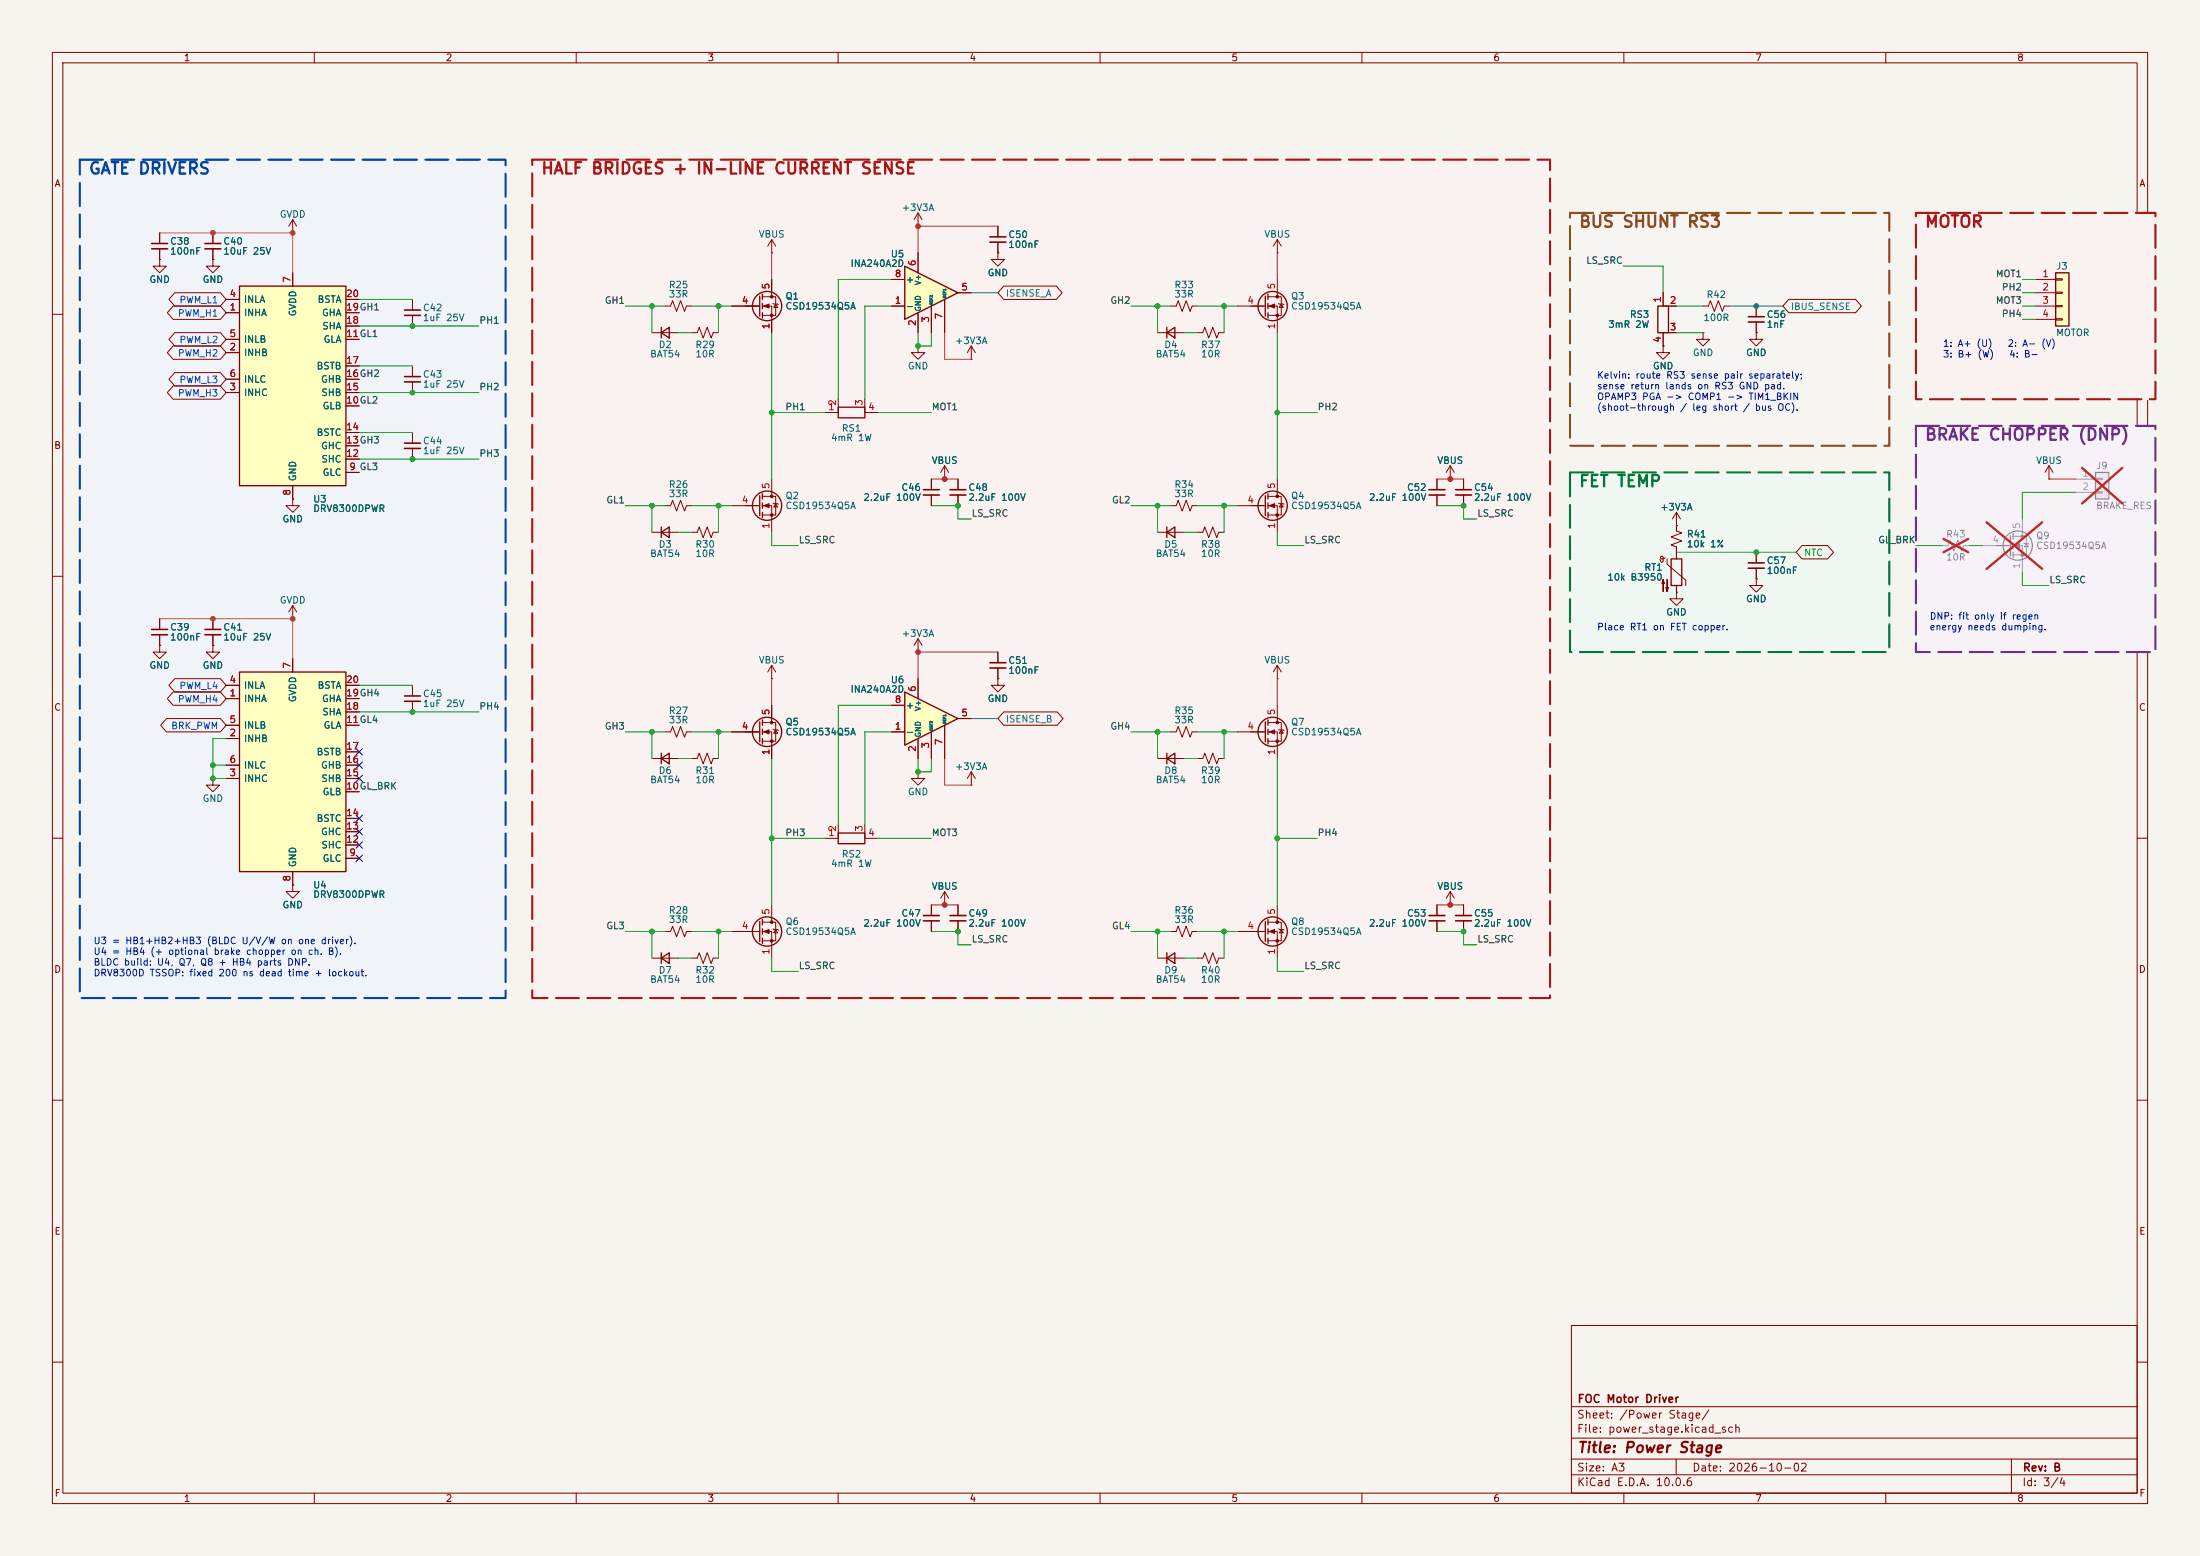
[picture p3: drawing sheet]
<svg xmlns="http://www.w3.org/2000/svg" width="420mm" height="297mm" viewBox="0 0 420 297" stroke-linecap="round" stroke-linejoin="round" font-family="sans-serif">
<path d="M0 0h420v297h-420z" fill="#f5f4ef" stroke="#f5f4ef" stroke-width=".19"/>
<g fill="none" stroke="#840000" stroke-width=".19">
<path d="M10 10h400v277h-400zM12 12h396v273h-396zM60 10v2M110 10v2M160 10v2M210 10v2M260 10v2M310 10v2M360 10v2M10 60h2M408 60h2M10 110h2"/>
<path d="M408 110h2M10 160h2M408 160h2M10 210h2M408 210h2M300 253h108v32h-108zM10 260h2M300 278.5h108M300 274.5h108M300 268.5h108M320 278.5v3M384 278.5v6.5"/>
<path d="M408 260h2M60 285v2M110 285v2M160 285v2M210 285v2M260 285v2M300 281.5h108M310 285v2M360 285v2"/>
</g>
<path d="M365.8 40.6h45.7v35.6h-45.7z" fill="#faf1f1"/>
<path d="M299.7 40.6h61v44.5h-61z" fill="#f7f5f1"/>
<path d="M15.2 30.5h81.3v160h-81.3z" fill="#f0f4f9"/>
<path d="M365.8 81.3h45.7v43.2h-45.7z" fill="#f6f2f8"/>
<path d="M101.6 30.5h194.3v160h-194.3z" fill="#faf1f1"/>
<path d="M299.7 90.2h61v34.3h-61z" fill="#f0f7f3"/>
<path d="M221 101.6h5.1M124.5 182.9h5" fill="none" stroke="#840000" stroke-width=".19"/>
<path d="M222.8 101.6l1.5-1v2zM222.8 100.6v2M126.2 182.9l1.6-1v2zM126.2 181.9v2" fill="none" stroke="#840000" stroke-width=".25"/>
<path d="M172.7 50.8l10.2 5.1-10.2 5.1z" fill="#ffffc2"/>
<path d="M172.7 50.8l10.2 5.1-10.2 5.1zM222.8 182.9l1.5-1v2zM222.8 181.9v2" fill="none" stroke="#840000" stroke-width=".25"/>
<g fill="none" stroke="#840000" stroke-width=".19">
<path d="M170.2 58.4h2.5M170.2 53.3h2.5M175.3 43.2h.1M175.3 40.6v2.6M175.3 48.3v3.8M175.3 59.7v3.8M175.3 40.6l-.8 1.3M175.3 40.6l.7 1.3M177.8 58.4v5.1M180.3 57.2v6.3M182.9 55.9h2.5M243.8 129.5h.1"/>
<path d="M243.8 127l-.7 1.3M243.8 127l.8 1.3M243.8 127v2.5M221 182.9h5.1M228.6 182.9h1l.4-1 .8 2 .7-2 .8 2 .4-1h1"/>
</g>
<path d="M172.7 132.1l10.2 5.1-10.2 5z" fill="#ffffc2"/>
<g fill="none" stroke="#840000" stroke-width=".25">
<path d="M145 56.5v3.8M145.5 56.1v1.1M145.5 57.9v1M145.5 59.7v1M241.6 56.5v3.8M242.1 56.1v1.1M242.1 57.9v1M242.1 59.7v1M316.5 58.4h2v5.1h-2zM126.2 63.5l1.6-1v2zM126.2 62.5v2M160 77.7h5.1v2.1h-5.1z"/>
<path d="M222.8 63.5l1.5-1v2zM222.8 62.5v2M145 94.6v3.8M145.5 94.2v1.1M145.5 96v1M145.5 97.8v1M241.6 94.6v3.8M242.1 94.2v1.1M242.1 96v1M242.1 97.8v1M319 106.7h2.1v5.1h-2.1zM145 137.8v3.8"/>
<path d="M145.5 137.4v1M145.5 139.2v1M172.7 132.1l10.2 5.1-10.2 5zM241.6 137.8v3.8M242.1 137.4v1M242.1 139.2v1M126.2 144.8l1.6-1v2zM126.2 143.8v2M145.5 141v1M160 159h5.1v2h-5.1zM222.8 144.8l1.5-1v2zM222.8 143.8v2"/>
<path d="M242.1 141v1M145 175.9v3.8M145.5 175.5v1M145.5 177.3v1M145.5 179.1v1M241.6 175.9v3.8M242.1 175.5v1M242.1 177.3v1M242.1 179.1v1"/>
<circle cx="146.4" cy="58.4" r="2.79"/>
<circle cx="243" cy="58.4" r="2.79"/>
<circle cx="146.4" cy="96.5" r="2.79"/>
<circle cx="243" cy="96.5" r="2.79"/>
<circle cx="146.4" cy="139.7" r="2.79"/>
<circle cx="243" cy="139.7" r="2.79"/>
<circle cx="146.4" cy="177.8" r="2.79"/>
<circle cx="243" cy="177.8" r="2.79"/>
</g>
<g fill="none" stroke="#840000" stroke-width=".19">
<path d="M127 58.4h1l.4-1 .8 2 .7-2 .8 2 .4-1h1M139.7 58.4h5.3M145.5 56.6h2.6v3.6h-2.6M145.5 58.4h1.8v5.1M147.3 48.3h.1M147.3 45.7v2.6M147.3 53.3v3.3M147.3 45.7l-.7 1.3M147.3 45.7l.8 1.3M147.6 57.9l1 .3M148.1 58l.4 .7h-.8zM190.5 48.3v1.2h1.3l-1.3 1.3-1.3-1.3h1.3"/>
<path d="M190.5 48.3h.1M223.5 58.4h1l.4-1 .8 2 .7-2 .8 2 .4-1h1M236.2 58.4h5.4M242.1 56.6h2.5v3.6h-2.5M242.1 58.4h1.7v5.1M243.8 53.3v3.3M244.1 57.9l1 .3M244.6 58l.4 .7h-.8zM317.5 55.9v2.5h2.5M325.1 58.4h1l.4-1 .8 2 .7-2 .8 2 .4-1h1M335.3 58.4v2.1M124.5 63.5h5"/>
<path d="M132.1 63.5h1l.4-1 .7 2 .8-2 .8 2 .3-1h1.1M160 76.2v2.5h-2.5M165.1 76.2v2.5h2.5M175.3 66v1.3h1.2l-1.2 1.3-1.3-1.3h1.3M175.3 66h.1M185.4 68.6h.1M185.4 66l-.7 1.3M185.4 66l.8 1.3M185.4 66v2.6M221 63.5h5.1M228.6 63.5h1l.4-1 .8 2 .7-2 .8 2 .4-1h1M317.5 66v1.3h1.3l-1.3 1.3-1.3-1.3h1.3"/>
<path d="M317.5 66h.1M320 63.5h-2.5v2.5M325.1 63.5v1.3h1.3l-1.3 1.2-1.3-1.2h1.3M325.1 63.5h.1M335.3 63.5v1.3h1.2l-1.2 1.2-1.3-1.2h1.3M335.3 63.5h.1M335.3 61.5v2M139.7 96.5h5.3M145.5 94.7h2.6v3.6h-2.6M145.5 96.5h1.8v5.1M147.3 91.4v3.3M147.6 96l1 .3"/>
<path d="M148.1 96.1l.4 .7h-.8zM177.8 91.4v2.1M177.8 94.5v2M180.3 91.4h.1M180.3 88.9v2.5M180.3 88.9l-.7 1.3M180.3 88.9l.8 1.3M182.9 91.4v2.1M182.9 94.5v2M223.5 96.5h1l.4-1 .8 2 .7-2 .8 2 .4-1h1M236.2 96.5h5.4M242.1 94.7h2.5v3.6h-2.5"/>
<path d="M242.1 96.5h1.7v5.1M243.8 91.4v3.3M244.1 96l1 .3M244.6 96.1l.4 .7h-.8zM274.3 91.4v2.1M274.3 94.5v2M276.9 91.4h.1M276.9 88.9v2.5M276.9 88.9l-.8 1.3M276.9 88.9l.7 1.3M279.4 91.4v2.1M279.4 94.5v2"/>
<path d="M320 97.8v3.5l1.1 .4-2.1 .8 2.1 .8-2.1 .7 1 .4v2.3M320 97.8l-.7 1.3M320 97.8l.8 1.3M228.6 101.6h1l.4-1 .8 2 .7-2 .8 2 .4-1h1M316.9 106.8l.2 .4 .1 .1M317.9 106.4l-.3 .2-.3 .1-.3-.1v-.3l.3-.1 .2 .2v.7l-.3 .2M318.3 106.7v1l3.5 3v1.1M320 113v1.3h1.3l-1.3 1.3-1.2-1.3h1.2M320 113h.1M320 100.3h.1M320 111.8v1.2M335.3 110.5v1.3h1.2l-1.2 1.2-1.3-1.2h1.3"/>
<path d="M335.3 110.5h.1M335.3 105.4v2M335.3 108.5v2M139.7 139.7h5.3M145.5 137.9h2.6v3.6h-2.6M145.5 139.7h1.8v5.1M147.3 134.6v3.3M147.6 139.2l1 .2M148.1 139.3l.4 .7h-.8zM170.2 139.7h2.5M170.2 134.6h2.5M175.3 129.5v3.9"/>
<path d="M177.8 139.7v5.1M180.3 138.4v6.4M182.9 137.2h2.5M190.5 129.5v1.3h1.3l-1.3 1.3-1.3-1.3h1.3M190.5 129.5h.1M190.5 124.5v2M190.5 127.5v2M223.5 139.7h1l.4-1 .8 2 .7-2 .8 2 .4-1h1M236.2 139.7h5.4M242.1 137.9h2.5v3.6h-2.5M242.1 139.7h1.7v5.1M243.8 134.6v3.3"/>
<path d="M244.1 139.2l1 .2M244.6 139.3l.4 .7h-.8zM124.5 144.8h5M132.1 144.8h1l.4-1 .7 2 .8-2 .8 2 .3-1h1.1M160 157.5v2.5h-2.5M165.1 157.5v2.5h2.5M175.3 147.3v1.3h1.2l-1.2 1.3-1.3-1.3h1.3M175.3 147.3h.1M175.3 141v3.8M185.4 149.9h.1M185.4 147.3v2.6M185.4 147.3l-.7 1.3"/>
<path d="M185.4 147.3l.8 1.3M221 144.8h5.1M228.6 144.8h1l.4-1 .8 2 .7-2 .8 2 .4-1h1M127 177.8h1l.4-1 .8 2 .7-2 .8 2 .4-1h1M139.7 177.8h5.3M145.5 176h2.6v3.6h-2.6M145.5 177.8h1.8v5.1M147.3 172.7v3.3M147.6 177.3l1 .2M148.1 177.4l.4 .7h-.8zM177.8 172.7v2.1M177.8 175.8v2"/>
<path d="M180.3 172.7h.1M180.3 170.2v2.5M180.3 170.2l-.7 1.3M180.3 170.2l.8 1.3M182.9 172.7v2.1M182.9 175.8v2M223.5 177.8h1l.4-1 .8 2 .7-2 .8 2 .4-1h1M236.2 177.8h5.4M242.1 176h2.5v3.6h-2.5M242.1 177.8h1.7v5.1M243.8 172.7v3.3M244.1 177.3l1 .2"/>
<path d="M244.6 177.4l.4 .7h-.8zM274.3 172.7v2.1M274.3 175.8v2M276.9 172.7h.1M276.9 170.2l-.8 1.3M276.9 170.2l.7 1.3M276.9 170.2v2.5M279.4 172.7v2.1M279.4 175.8v2M132.1 182.9h1l.4-1 .7 2 .8-2 .8 2 .3-1h1.1"/>
</g>
<g fill="#840000" stroke="#840000" stroke-width=".19">
<path d="M145.8 139.7l1-.4v.8z"/>
<path d="M145.8 177.8l1-.4v.8z"/>
<path d="M145.8 58.4l1-.4v.8z"/>
<path d="M145.8 96.5l1-.4v.8z"/>
<path d="M242.3 177.8l1-.4v.8z"/>
<path d="M242.3 139.7l1-.4v.8z"/>
<path d="M242.3 96.5l1-.4v.8z"/>
<path d="M242.3 58.4l1-.4v.8z"/>
<path d="M317.5 110.6l.3 .8h-.6l.3-.8v2.3z"/>
<path d="M318.3 110.6v2.3l-.3-.8h.5l-.2 .8z"/>
<circle cx="147.3" cy="137.9" r=".25"/>
<circle cx="147.3" cy="141.5" r=".25"/>
<circle cx="147.3" cy="176" r=".25"/>
<circle cx="147.3" cy="179.6" r=".25"/>
<circle cx="147.3" cy="56.6" r=".25"/>
<circle cx="147.3" cy="60.2" r=".25"/>
<circle cx="147.3" cy="94.7" r=".25"/>
<circle cx="147.3" cy="98.3" r=".25"/>
<circle cx="243.8" cy="176" r=".25"/>
<circle cx="243.8" cy="179.6" r=".25"/>
<circle cx="243.8" cy="137.9" r=".25"/>
<circle cx="243.8" cy="141.5" r=".25"/>
<circle cx="243.8" cy="94.7" r=".25"/>
<circle cx="243.8" cy="98.3" r=".25"/>
<circle cx="243.8" cy="56.6" r=".25"/>
<circle cx="243.8" cy="60.2" r=".25"/>
</g>
<g fill="none" stroke="#840000" stroke-width=".3">
<path d="M333.8 60.5h3M333.8 61.5h3M176.3 93.5h3M176.3 94.5h3M181.4 93.5h3M181.4 94.5h3M272.8 93.5h3M272.8 94.5h3M277.9 93.5h3M277.9 94.5h3M333.8 107.4h3M333.8 108.5h3"/>
<path d="M189 126.5h3M189 127.5h3M176.3 174.8h3M176.3 175.8h3M181.4 174.8h3M181.4 175.8h3M272.8 174.8h3M272.8 175.8h3M277.9 174.8h3M277.9 175.8h3"/>
</g>
<path d="M45.7 128.3h20.3v38.1h-20.3z" fill="#ffffc2"/>
<path d="M45.7 128.3h20.3v38.1h-20.3z" fill="none" stroke="#840000" stroke-width=".25"/>
<g fill="none" stroke="#840000" stroke-width=".19">
<path d="M55.9 95.3v1.2h1.2l-1.2 1.3-1.3-1.3h1.3M55.9 95.3h.1M43.2 133.4h2.5M43.2 130.8h2.5M43.2 138.4h2.5M55.9 125.7v2.6M66 133.4h2.6M66 130.8h2.6M66 138.4h2.6M66 135.9h2.6M147.3 129.5h.1M147.3 127l-.7 1.3"/>
<path d="M147.3 127l.8 1.3M147.3 127v2.5M43.2 141h2.5M43.2 148.6h2.5M43.2 146.1h2.5M66 148.6h2.6M66 146.1h2.6M66 151.1h2.6M66 158.8h2.6M66 156.2h2.6M66 143.5h2.6M55.9 166.4v2.5"/>
<path d="M66 163.8h2.6M66 161.3h2.6"/>
</g>
<path d="M392.4 52.1h2.6v10.1h-2.6z" fill="#ffffc2"/>
<path d="M392.4 52.1h2.6v10.1h-2.6z" fill="none" stroke="#840000" stroke-width=".25"/>
<g fill="none" stroke="#840000" stroke-width=".19">
<path d="M55.9 44.5h.1M55.9 41.9l-.8 1.3M55.9 41.9l.7 1.3M55.9 41.9v2.6M388.6 53.3h3.8M388.6 55.9h3.8M388.6 58.4h3.8M392.4 53.2h1.3v.3h-1.3zM392.4 55.8h1.3v.2h-1.3zM392.4 58.3h1.3v.2h-1.3zM388.6 61h3.8M392.4 60.8h1.3v.3h-1.3z"/>
<path d="M40.6 118.1v2M30.5 123.2v1.3h1.2l-1.2 1.2-1.3-1.2h1.3M30.5 123.2h.1M40.6 123.2v1.3h1.3l-1.3 1.2-1.2-1.2h1.2M40.6 123.2h.1M40.6 121.2v2M175.3 124.5h.1M175.3 121.9l-.8 1.3M175.3 121.9l.7 1.3M175.3 121.9v2.6M40.6 148.6v1.3h1.3l-1.3 1.2-1.2-1.2h1.2M40.6 148.6h.1"/>
<path d="M55.9 168.9v1.3h1.2l-1.2 1.3-1.3-1.3h1.3M55.9 168.9h.1"/>
</g>
<path d="M39.1 120.1h3.1M39.1 121.2h3.1" fill="none" stroke="#840000" stroke-width=".3"/>
<path d="M400 90.2h2.6v5.1h-2.6z" fill="#ebeae8"/>
<g fill="none" stroke="#9c9b98" stroke-width=".25">
<path d="M400 90.2h2.6v5.1h-2.6zM383.8 102.2v3.8M384.3 101.9v1M384.3 103.6v1M384.3 105.4v1"/>
<circle cx="385.2" cy="104.1" r="2.79"/>
</g>
<path d="M386.1 99.1v3.3M396.2 91.4h3.8M396.2 94h3.8M400 91.3h1.3v.3h-1.3zM400 93.9h1.3v.2h-1.3zM370.8 104.1h1.1l.3-1 .8 2.1 .8-2.1 .7 2.1 .4-1.1h1M378.5 104.1h5.3M384.3 102.4h2.5v3.5h-2.5M384.3 104.1h1.8v5.1M386.3 103.6l1 .3M386.8 103.8l.4 .6h-.7z" fill="none" stroke="#9c9b98" stroke-width=".19"/>
<path d="M379.2 99.7l10.7 8.9M389.9 99.7l-10.7 8.9M397.5 89.3l7.7 6.8M405.2 89.3l-7.7 6.8M371 102.9l4.7 2.5M375.7 102.9l-4.7 2.5" fill="none" stroke="#e12e31" stroke-width=".46"/>
<g fill="none" stroke="#840000" stroke-width=".19">
<path d="M40.6 44.5v2M40.6 47.5v2M190.5 43.2v2M190.5 46.2v2.1M78.7 82.6v2M78.7 85.6v2M127 96.5h1l.4-1 .8 2 .7-2 .8 2 .4-1h1M391.2 91.4h.1M391.2 88.9l-.8 1.3M391.2 88.9l.7 1.3M391.2 88.9v2.5M30.5 118.1v2"/>
<path d="M55.9 118.1h.1M55.9 115.6l-.8 1.2M55.9 115.6l.7 1.2M55.9 115.6v2.5M124.5 101.6h5M132.1 101.6h1l.4-1 .7 2 .8-2 .8 2 .3-1h1.1M30.5 121.2v2M78.7 130.8v2M78.7 133.9v2"/>
</g>
<path d="M126.2 101.6l1.6-1v2zM126.2 100.6v2" fill="none" stroke="#840000" stroke-width=".25"/>
<path d="M39.1 46.5h3.1M39.1 47.5h3.1M189 45.2h3M189 46.2h3M77.2 84.6h3.1M77.2 85.6h3.1M29 120.1h3M29 121.2h3M77.2 132.8h3.1M77.2 133.9h3.1" fill="none" stroke="#840000" stroke-width=".3"/>
<g fill="#9c9b98" stroke="#9c9b98" stroke-width=".19">
<path d="M384.6 104.1l1-.3v.7z"/>
<circle cx="386.1" cy="102.4" r=".25"/>
<circle cx="386.1" cy="105.9" r=".25"/>
</g>
<path d="M45.7 54.6h20.3v38.1h-20.3z" fill="#ffffc2"/>
<path d="M45.7 54.6h20.3v38.1h-20.3z" fill="none" stroke="#840000" stroke-width=".25"/>
<g fill="none" stroke="#840000" stroke-width=".19">
<path d="M30.5 49.5v1.3h1.2l-1.2 1.3-1.3-1.3h1.3M30.5 49.5h.1M30.5 44.5v2M30.5 47.5v2M33.1 58.4h9l1.1 1.3-1.1 1.3h-9l-1.2-1.3zM33.4 55.9h8.7l1.1 1.3-1.1 1.2h-8.7l-1.2-1.2zM40.6 49.5v1.3h1.3l-1.3 1.3-1.2-1.3h1.2M40.6 49.5h.1M40.6 44.5v2M40.6 47.5v2M43.2 59.7h2.5M43.2 57.2h2.5"/>
<path d="M55.9 52.1v2.5M66 59.7h2.6M66 57.2h2.6M78.7 57.2v2M139.7 58.4h5.1M147.3 53.3v2.6M170.2 58.4h2.5M170.2 53.3h2.5M175.3 48.3v3.8M175.3 59.7v3.8M177.8 58.4v5.1M180.3 57.2v6.3"/>
<path d="M182.9 55.9h2.5M190.5 48.3h.1M190.5 43.2v2M190.5 46.2v2.1M191.6 54.6h10.1l1.1 1.3-1.1 1.3h-10.1l-1.1-1.3zM243.8 48.3h.1M243.8 45.7l-.7 1.3M243.8 45.7l.8 1.3M243.8 45.7v2.6M317.5 55.9v2.5M318.8 58.4h1.2M335.3 58.4v2.1"/>
<path d="M341.5 57.1h12.7l1.1 1.3-1.1 1.3h-12.7l-1.1-1.3zM33.1 73.7h9l1.1 1.2-1.1 1.3h-9l-1.2-1.3zM33.1 66h9l1.1 1.3-1.1 1.3h-9l-1.2-1.3zM33.4 71.1h8.7l1.1 1.3-1.1 1.3h-8.7l-1.2-1.3zM33.4 63.5h8.7l1.1 1.3-1.1 1.2h-8.7l-1.2-1.2zM43.2 67.3h2.5M43.2 74.9h2.5M43.2 64.8h2.5M43.2 72.4h2.5M66 74.9h2.6M66 64.8h2.6M66 72.4h2.6"/>
<path d="M66 77.5h2.6M66 69.9h2.6M66 62.2h2.6M78.7 60.2v2M78.7 69.9v2M78.7 72.9v2M147.3 61v2.5M317.5 66h.1M317.5 63.5v2.5M318.8 63.5h1.2M335.3 63.5h.1M335.3 61.5v2"/>
<path d="M55.9 95.3h.1M55.9 92.7v2.6M66 90.2h2.6M66 87.6h2.6M66 85.1h2.6M66 82.6h2.6M177.8 91.4v2.1M177.8 94.5v2M180.3 91.4h.1M182.9 91.4v2.1M182.9 94.5v2M274.3 91.4v2.1"/>
<path d="M274.3 94.5v2M276.9 91.4h.1M279.4 91.4v2.1M279.4 94.5v2M30.5 118.1v2M40.6 118.1v2M320 113h.1M320 100.3h.1M320 100.3v1M320 104.4v2.3M320 111.8v1.2M335.3 110.5h.1"/>
<path d="M335.3 105.4v2M335.3 108.5v2M344 104.1h4.9l1.1 1.3-1.1 1.3h-4.9l-1.1-1.3zM30.5 123.2h.1M30.5 121.2v2M31.8 137.2h10.3l1.1 1.2-1.1 1.3h-10.3l-1.1-1.3zM33.1 132.1h9l1.1 1.3-1.1 1.2h-9l-1.2-1.2zM33.4 129.5h8.7l1.1 1.3-1.1 1.3h-8.7l-1.2-1.3zM40.6 123.2h.1M40.6 121.2v2M43.2 133.4h2.5M43.2 130.8h2.5"/>
<path d="M43.2 138.4h2.5M55.9 125.7v2.6M66 133.4h2.6M66 130.8h2.6M66 138.4h2.6M66 135.9h2.6M127 139.7h1l.4-1 .8 2 .7-2 .8 2 .4-1h1M139.7 139.7h5.1M147.3 134.6v2.6M170.2 139.7h2.5M170.2 134.6h2.5M175.3 129.5v3.9"/>
<path d="M177.8 139.7v5.1M180.3 138.4v6.4M182.9 137.2h2.5M190.5 129.5h.1M190.5 124.5v2M190.5 127.5v2M191.6 135.9h10.2l1.1 1.3-1.1 1.2h-10.2l-1.1-1.2zM43.2 141h2.5M43.2 148.6h2.5M43.2 146.1h2.5M66 148.6h2.6M66 146.1h2.6"/>
<path d="M66 151.1h2.6M66 158.8h2.6M66 156.2h2.6M66 143.5h2.6M147.3 142.2v2.6M175.3 141v3.8M55.9 168.9h.1M55.9 166.4v2.5M66 163.8h2.6M66 161.3h2.6M177.8 172.7v2.1M177.8 175.8v2"/>
<path d="M180.3 172.7h.1M182.9 172.7v2.1M182.9 175.8v2M274.3 172.7v2.1M274.3 175.8v2M276.9 172.7h.1M279.4 172.7v2.1M279.4 175.8v2"/>
</g>
<path d="M29 46.5h3M29 47.5h3M77.2 59.2h3.1M77.2 71.9h3.1M77.2 72.9h3.1M77.2 60.2h3.1" fill="none" stroke="#840000" stroke-width=".3"/>
<g fill="none" stroke="#009600" stroke-width=".19">
<path d="M68.6 57.2h10.1M119.4 58.4h7.6M124.5 58.4v5.1M132.1 58.4h7.6M137.2 58.4v5.1M170.2 58.4h-5.1v17.8M170.2 53.3h-10.2v22.9M215.9 58.4h7.6M221 58.4v5.1M228.6 58.4h7.6M233.7 58.4v5.1M309.9 50.8h7.6v5.1"/>
<path d="M320 58.4h5.1M386.1 58.4h2.5M386.1 53.3h2.5M386.1 55.9h2.5M68.6 69.9h10.1M68.6 74.9h22.8M68.6 62.2h22.8M129.5 63.5h2.6M147.3 78.7h10.2M147.3 63.5v27.9M167.6 78.7h10.2M175.3 63.5v2.5h2.5v-2.5"/>
<path d="M226.1 63.5h2.5M243.8 63.5v27.9M243.8 78.7h7.7M320 63.5h5.1M386.1 61h2.5M68.6 82.6h10.1M68.6 87.6h22.8M119.4 96.5h7.6M124.5 96.5v5.1M132.1 96.5h7.6M137.2 96.5v5.1M177.8 96.5h5.1v2.6h2.5"/>
<path d="M215.9 96.5h7.6M221 96.5v5.1M228.6 96.5h7.6M233.7 96.5v5.1M274.3 96.5h5.1v2.6h2.5M396.2 94h-10.1v5.1M129.5 101.6h2.6M147.3 101.6v2.5h5.1M226.1 101.6h2.5M243.8 101.6v2.5h5.1M365.8 104.1h5M375.9 104.1h2.6"/>
<path d="M386.1 109.2v2.6h5.1M68.6 130.8h10.1M68.6 135.9h22.8M119.4 139.7h7.6M124.5 139.7v5.1M132.1 139.7h7.6M137.2 139.7v5.1M170.2 139.7h-5.1v17.8M170.2 134.6h-10.2v22.9M215.9 139.7h7.6M221 139.7v5.1M228.6 139.7h7.6"/>
<path d="M233.7 139.7v5.1M40.6 146.1h2.6M43.2 141h-2.6v7.6h2.6M129.5 144.8h2.6M147.3 144.8v27.9M175.3 144.8v2.5h2.5v-2.5M226.1 144.8h2.5M243.8 144.8v27.9M119.4 177.8h7.6M124.5 177.8v5.1M132.1 177.8h7.6M137.2 177.8v5.1"/>
<path d="M147.3 160h10.2M167.6 160h10.2M177.8 177.8h5.1v2.5h2.5M215.9 177.8h7.6M221 177.8v5.1M228.6 177.8h7.6M233.7 177.8v5.1M243.8 160h7.7M274.3 177.8h5.1v2.5h2.5M129.5 182.9h2.6M147.3 182.9v2.5h5.1M226.1 182.9h2.5"/>
<path d="M243.8 182.9v2.5h5.1"/>
</g>
<path d="M147.3 48.3v5M243.8 48.3v5M177.8 91.4h5.1M274.3 91.4h5.1M391.2 91.4h5M147.3 129.5v5.1M243.8 129.5v5.1M177.8 172.7h5.1M274.3 172.7h5.1" fill="none" stroke="#c81e1e" stroke-width=".19"/>
<path d="M190.5 43.2h-15.2v5.1M180.3 63.5v5.1h5.1M190.5 124.5h-15.2v5M180.3 144.8v5.1h5.1" fill="none" stroke="#b4006e" stroke-width=".19"/>
<path d="M185.4 55.9h5.1M330.2 58.4h10.2M185.4 137.2h5.1" fill="none" stroke="#008c8c" stroke-width=".19"/>
<path d="M320 105.4h22.9" fill="none" stroke="#3c8c00" stroke-width=".19"/>
<path d="M30.5 44.5h25.4v7.6M30.5 118.1h25.4v7.6" fill="none" stroke="#e07000" stroke-width=".19"/>
<g fill="none" stroke="#000084" stroke-width=".19">
<path d="M68 142.9l1.2 1.2M68 145.4l1.2 1.3M68 148l1.2 1.2M68 155.6l1.2 1.2M68 158.1l1.2 1.3M69.2 142.9l-1.2 1.2M69.2 145.4l-1.2 1.3M69.2 148l-1.2 1.2M69.2 155.6l-1.2 1.2M69.2 158.1l-1.2 1.3M68 160.7l1.2 1.2M68 163.2l1.2 1.2"/>
<path d="M69.2 160.7l-1.2 1.2M69.2 163.2l-1.2 1.2"/>
</g>
<path d="M101.6 30.5h194.3v160h-194.3zM365.8 40.6h45.7v35.6h-45.7z" fill="none" stroke="#aa1414" stroke-width=".4" stroke-dasharray="4.4 1.6"/>
<path d="M299.7 40.6h61v44.5h-61z" fill="none" stroke="#825014" stroke-width=".4" stroke-dasharray="4.4 1.6"/>
<path d="M15.2 30.5h81.3v160h-81.3z" fill="none" stroke="#0046a0" stroke-width=".4" stroke-dasharray="4.4 1.6"/>
<path d="M365.8 81.3h45.7v43.2h-45.7z" fill="none" stroke="#6e288c" stroke-width=".4" stroke-dasharray="4.4 1.6"/>
<path d="M299.7 90.2h61v34.3h-61z" fill="none" stroke="#00783c" stroke-width=".4" stroke-dasharray="4.4 1.6"/>
<g fill="#e07000" stroke="#e07000" stroke-width=".19">
<circle cx="55.9" cy="44.5" r=".46"/>
<circle cx="40.6" cy="44.5" r=".46"/>
<circle cx="40.6" cy="118.1" r=".46"/>
<circle cx="55.9" cy="118.1" r=".46"/>
</g>
<g fill="#009600" stroke="#009600" stroke-width=".19">
<circle cx="78.7" cy="62.2" r=".46"/>
<circle cx="78.7" cy="87.6" r=".46"/>
<circle cx="124.5" cy="96.5" r=".46"/>
<circle cx="182.9" cy="96.5" r=".46"/>
<circle cx="137.2" cy="139.7" r=".46"/>
<circle cx="78.7" cy="74.9" r=".46"/>
<circle cx="124.5" cy="139.7" r=".46"/>
<circle cx="175.3" cy="66" r=".46"/>
<circle cx="147.3" cy="78.7" r=".46"/>
<circle cx="137.2" cy="58.4" r=".46"/>
<circle cx="124.5" cy="58.4" r=".46"/>
<circle cx="137.2" cy="96.5" r=".46"/>
<circle cx="137.2" cy="177.8" r=".46"/>
<circle cx="147.3" cy="160" r=".46"/>
<circle cx="124.5" cy="177.8" r=".46"/>
<circle cx="40.6" cy="146.1" r=".46"/>
<circle cx="40.6" cy="148.6" r=".46"/>
<circle cx="78.7" cy="135.9" r=".46"/>
<circle cx="233.7" cy="177.8" r=".46"/>
<circle cx="243.8" cy="160" r=".46"/>
<circle cx="279.4" cy="177.8" r=".46"/>
<circle cx="182.9" cy="177.8" r=".46"/>
<circle cx="221" cy="177.8" r=".46"/>
<circle cx="233.7" cy="96.5" r=".46"/>
<circle cx="243.8" cy="78.7" r=".46"/>
<circle cx="233.7" cy="58.4" r=".46"/>
<circle cx="221" cy="96.5" r=".46"/>
<circle cx="279.4" cy="96.5" r=".46"/>
<circle cx="221" cy="58.4" r=".46"/>
<circle cx="233.7" cy="139.7" r=".46"/>
<circle cx="221" cy="139.7" r=".46"/>
<circle cx="175.3" cy="147.3" r=".46"/>
</g>
<g fill="#b4006e" stroke="#b4006e" stroke-width=".19">
<circle cx="175.3" cy="43.2" r=".46"/>
<circle cx="175.3" cy="124.5" r=".46"/>
</g>
<g fill="#c81e1e" stroke="#c81e1e" stroke-width=".19">
<circle cx="276.9" cy="172.7" r=".46"/>
<circle cx="180.3" cy="172.7" r=".46"/>
<circle cx="276.9" cy="91.4" r=".46"/>
<circle cx="180.3" cy="91.4" r=".46"/>
</g>
<circle cx="335.3" cy="105.4" r=".46" fill="#3c8c00" stroke="#3c8c00" stroke-width=".19"/>
<circle cx="335.3" cy="58.4" r=".46" fill="#008c8c" stroke="#008c8c" stroke-width=".19"/>
<text font-size="2.2" fill="#0046a0" x="16.8" y="33.8">GATE DRIVERS</text>
<g font-size="2.2" fill="#aa1414">
<text x="103.2" y="33.8">HALF BRIDGES + IN-LINE CURRENT SENSE</text>
<text x="367.3" y="44">MOTOR</text>
</g>
<text font-size="2.2" fill="#825014" x="301.3" y="44">BUS SHUNT RS3</text>
<text font-size="2.2" fill="#6e288c" x="367.3" y="84.6">BRAKE CHOPPER (DNP)</text>
<text font-size="2.2" fill="#00783c" x="301.3" y="93.5">FET TEMP</text>
<text font-size="2" fill="#840000" x="301" y="277.8">Title: Power Stage</text>
<g font-size="1.5" fill="#840000">
<text x="301" y="268.1">FOC Motor Driver</text>
<text x="300.9" y="273.8">File: power_stage.kicad_sch</text>
<text x="300.9" y="271.1">Sheet: /Power Stage/</text>
<text x="300.9" y="281.2">Size: A3</text>
<text x="322.9" y="281.2">Date: 2026-10-02</text>
<text x="386" y="281.2">Rev: B</text>
<text x="300.9" y="284">KiCad E.D.A. 10.0.6</text>
<text x="385.9" y="284">Id: 3/4</text>
</g>
<g font-size="1.3" fill="#840000">
<text x="35" y="12">1</text>
<text x="85" y="12">2</text>
<text x="135" y="12">3</text>
<text x="185" y="12">4</text>
<text x="235" y="12">5</text>
<text x="285" y="12">6</text>
<text x="335" y="12">7</text>
<text x="385" y="12">8</text>
<text x="10.3" y="36">A</text>
<text x="408.3" y="36">A</text>
<text x="10.2" y="86">B</text>
<text x="10.2" y="136">C</text>
<text x="408.2" y="136">C</text>
<text x="10.2" y="186">D</text>
<text x="408.2" y="186">D</text>
<text x="10.3" y="236">E</text>
<text x="408.3" y="236">E</text>
<text x="10.3" y="286">F</text>
<text x="35" y="287">1</text>
<text x="85" y="287">2</text>
<text x="135" y="287">3</text>
<text x="185" y="287">4</text>
<text x="235" y="287">5</text>
<text x="285" y="287">6</text>
<text x="335" y="287">7</text>
<text x="385" y="287">8</text>
<text x="408.3" y="286">F</text>
</g>
<g font-size="1.3" fill="#006464">
<text x="53.3" y="41.9">GVDD</text>
<text x="172" y="40.6">+3V3A</text>
<text x="32.4" y="47">C38</text>
<text x="42.5" y="47">C40</text>
<text x="144.7" y="45.7">VBUS</text>
<text x="192.4" y="45.7">C50</text>
<text x="192.4" y="47.6">100nF</text>
<text x="241.3" y="45.7">VBUS</text>
<text x="32.4" y="48.9">100nF</text>
<text x="42.5" y="48.9">10uF 25V</text>
<text x="162.3" y="51.2">INA240A2D</text>
<text x="169.9" y="49.4">U5</text>
<text x="188.4" y="53">GND</text>
<text x="392.4" y="51.8">J3</text>
<text x="28.4" y="54.3">GND</text>
<text x="38.6" y="54.3">GND</text>
<text x="46.5" y="58.1">INLA</text>
<text x="60.5" y="58.1">BSTA</text>
<text x="80.6" y="59.7">C42</text>
<text x="127.6" y="55.3">R25</text>
<text x="127.6" y="57.1">33R</text>
<text x="149.8" y="57.5">Q1</text>
<text x="149.8" y="59.4">CSD19534Q5A</text>
<text x="172.8" y="59.4">-</text>
<text x="172.8" y="54.3">+</text>
<text x="224.1" y="55.3">R33</text>
<text x="224.1" y="57.1">33R</text>
<text x="246.4" y="57.5">Q3</text>
<text x="246.4" y="59.4">CSD19534Q5A</text>
<text x="325.7" y="57.2">R42</text>
<text x="46.5" y="60.7">INHA</text>
<text x="46.5" y="65.7">INLB</text>
<text x="56.8" y="60.5" transform="rotate(-90 56.8 60.5)">GVDD</text>
<text x="61.4" y="60.7">GHA</text>
<text x="61.4" y="63.2">SHA</text>
<text x="61.7" y="65.7">GLA</text>
<text x="80.6" y="61.6">1uF 25V</text>
<text x="182.2" y="66">+3V3A</text>
<text x="306.9" y="62.9">3mR 2W</text>
<text x="311" y="61">RS3</text>
<text x="325.1" y="61.6">100R</text>
<text x="337.2" y="61">C56</text>
<text x="337.2" y="62.9">1nF</text>
<text x="392.4" y="64.5">MOTOR</text>
<text x="46.5" y="68.3">INHB</text>
<text x="60.3" y="70.8">BSTB</text>
<text x="124" y="68.5">BAT54</text>
<text x="125.6" y="66.8">D2</text>
<text x="132.6" y="66.8">R29</text>
<text x="132.6" y="68.5">10R</text>
<text x="173.2" y="70.8">GND</text>
<text x="220.5" y="68.5">BAT54</text>
<text x="222.2" y="66.8">D4</text>
<text x="229.2" y="66.8">R37</text>
<text x="229.2" y="68.5">10R</text>
<text x="315.4" y="70.8">GND</text>
<text x="323.1" y="68.3">GND</text>
<text x="333.2" y="68.3">GND</text>
<text x="46.5" y="75.9">INHC</text>
<text x="46.5" y="73.4">INLC</text>
<text x="61.2" y="73.4">GHB</text>
<text x="61.2" y="75.9">SHB</text>
<text x="80.6" y="72.4">C43</text>
<text x="80.6" y="74.3">1uF 25V</text>
<text x="60.3" y="83.5">BSTC</text>
<text x="61.5" y="78.4">GLB</text>
<text x="160.6" y="82.7">RS1</text>
<text x="61.2" y="86.1">GHC</text>
<text x="61.2" y="88.6">SHC</text>
<text x="80.6" y="85.1">C44</text>
<text x="80.6" y="87">1uF 25V</text>
<text x="158.5" y="84.5">4mR 1W</text>
<text x="177.8" y="88.8">VBUS</text>
<text x="274.3" y="88.8">VBUS</text>
<text x="388.6" y="88.8">VBUS</text>
<text x="56.8" y="92" transform="rotate(-90 56.8 92)">GND</text>
<text x="61.5" y="91.1">GLC</text>
<text x="127.6" y="93.4">R26</text>
<text x="127.6" y="95.2">33R</text>
<text x="149.8" y="95.6">Q2</text>
<text x="164.7" y="95.9">2.2uF 100V</text>
<text x="172" y="94">C46</text>
<text x="184.8" y="94">C48</text>
<text x="184.8" y="95.9">2.2uF 100V</text>
<text x="224.1" y="93.4">R34</text>
<text x="224.1" y="95.2">33R</text>
<text x="246.4" y="95.6">Q4</text>
<text x="261.2" y="95.9">2.2uF 100V</text>
<text x="268.5" y="94">C52</text>
<text x="281.3" y="94">C54</text>
<text x="281.3" y="95.9">2.2uF 100V</text>
<text x="53.8" y="100">GND</text>
<text x="59.7" y="96.2">U3</text>
<text x="59.7" y="98">DRV8300DPWR</text>
<text x="149.8" y="97.5">CSD19534Q5A</text>
<text x="246.4" y="97.5">CSD19534Q5A</text>
<text x="316.8" y="97.7">+3V3A</text>
<text x="124" y="106.6">BAT54</text>
<text x="125.6" y="104.9">D3</text>
<text x="132.6" y="104.9">R30</text>
<text x="132.6" y="106.6">10R</text>
<text x="220.5" y="106.6">BAT54</text>
<text x="222.2" y="104.9">D5</text>
<text x="229.2" y="104.9">R38</text>
<text x="229.2" y="106.6">10R</text>
<text x="321.9" y="102.9">R41</text>
<text x="321.9" y="104.8">10k 1%</text>
<text x="337.2" y="108">C57</text>
<text x="306.7" y="111.1">10k B3950</text>
<text x="313.8" y="109.2">RT1</text>
<text x="337.2" y="109.9">100nF</text>
<text x="53.3" y="115.5">GVDD</text>
<text x="318" y="117.8">GND</text>
<text x="333.2" y="115.3">GND</text>
<text x="32.4" y="120.7">C39</text>
<text x="32.4" y="122.6">100nF</text>
<text x="42.5" y="120.7">C41</text>
<text x="42.5" y="122.6">10uF 25V</text>
<text x="172" y="121.9">+3V3A</text>
<text x="28.4" y="128">GND</text>
<text x="38.6" y="128">GND</text>
<text x="46.5" y="131.8">INLA</text>
<text x="60.5" y="131.8">BSTA</text>
<text x="144.7" y="126.9">VBUS</text>
<text x="169.9" y="130.7">U6</text>
<text x="192.4" y="127">C51</text>
<text x="192.4" y="128.9">100nF</text>
<text x="241.3" y="126.9">VBUS</text>
<text x="46.5" y="134.3">INHA</text>
<text x="56.8" y="134.2" transform="rotate(-90 56.8 134.2)">GVDD</text>
<text x="61.4" y="134.3">GHA</text>
<text x="61.4" y="136.9">SHA</text>
<text x="80.6" y="133.4">C45</text>
<text x="80.6" y="135.3">1uF 25V</text>
<text x="127.6" y="136.6">R27</text>
<text x="162.3" y="132.5">INA240A2D</text>
<text x="172.8" y="135.6">+</text>
<text x="188.4" y="134.3">GND</text>
<text x="224.1" y="136.6">R35</text>
<text x="46.5" y="141.9">INHB</text>
<text x="46.5" y="139.4">INLB</text>
<text x="61.7" y="139.4">GLA</text>
<text x="127.6" y="138.4">33R</text>
<text x="149.8" y="138.8">Q5</text>
<text x="149.8" y="140.7">CSD19534Q5A</text>
<text x="172.8" y="140.7">-</text>
<text x="224.1" y="138.4">33R</text>
<text x="246.4" y="138.8">Q7</text>
<text x="246.4" y="140.7">CSD19534Q5A</text>
<text x="46.5" y="149.6">INHC</text>
<text x="46.5" y="147">INLC</text>
<text x="60.3" y="144.5">BSTB</text>
<text x="61.2" y="147">GHB</text>
<text x="61.2" y="149.6">SHB</text>
<text x="124" y="149.8">BAT54</text>
<text x="125.6" y="148">D6</text>
<text x="132.6" y="148">R31</text>
<text x="132.6" y="149.8">10R</text>
<text x="182.2" y="147.3">+3V3A</text>
<text x="220.5" y="149.8">BAT54</text>
<text x="222.2" y="148">D8</text>
<text x="229.2" y="148">R39</text>
<text x="229.2" y="149.8">10R</text>
<text x="38.6" y="153.4">GND</text>
<text x="61.5" y="152.1">GLB</text>
<text x="173.2" y="152.1">GND</text>
<text x="60.3" y="157.2">BSTC</text>
<text x="61.2" y="159.7">GHC</text>
<text x="56.8" y="165.6" transform="rotate(-90 56.8 165.6)">GND</text>
<text x="61.2" y="162.3">SHC</text>
<text x="61.5" y="164.8">GLC</text>
<text x="158.5" y="165.8">4mR 1W</text>
<text x="160.6" y="164">RS2</text>
<text x="53.8" y="173.7">GND</text>
<text x="59.7" y="169.9">U4</text>
<text x="59.7" y="171.7">DRV8300DPWR</text>
<text x="177.8" y="170.1">VBUS</text>
<text x="274.3" y="170.1">VBUS</text>
<text x="127.6" y="174.7">R28</text>
<text x="127.6" y="176.5">33R</text>
<text x="149.8" y="176.9">Q6</text>
<text x="149.8" y="178.8">CSD19534Q5A</text>
<text x="164.7" y="177.2">2.2uF 100V</text>
<text x="172" y="175.3">C47</text>
<text x="184.8" y="175.3">C49</text>
<text x="184.8" y="177.2">2.2uF 100V</text>
<text x="224.1" y="174.7">R36</text>
<text x="224.1" y="176.5">33R</text>
<text x="246.4" y="176.9">Q8</text>
<text x="246.4" y="178.8">CSD19534Q5A</text>
<text x="261.2" y="177.2">2.2uF 100V</text>
<text x="268.5" y="175.3">C53</text>
<text x="281.3" y="175.3">C55</text>
<text x="281.3" y="177.2">2.2uF 100V</text>
<text x="124" y="187.9">BAT54</text>
<text x="125.6" y="186.1">D7</text>
<text x="132.6" y="186.1">R32</text>
<text x="132.6" y="187.9">10R</text>
<text x="220.5" y="187.9">BAT54</text>
<text x="222.2" y="186.1">D9</text>
<text x="229.2" y="186.1">R40</text>
<text x="229.2" y="187.9">10R</text>
</g>
<g font-size="1.3" fill="#a90000">
<text x="170.7" y="53.2">8</text>
<text x="175.1" y="50.9" transform="rotate(-90 175.1 50.9)">6</text>
<text x="389.8" y="53.2">1</text>
<text x="43.7" y="59.6">1</text>
<text x="43.7" y="57">4</text>
<text x="55.7" y="54.1" transform="rotate(-90 55.7 54.1)">7</text>
<text x="66" y="59.6">19GH1</text>
<text x="66" y="57">20</text>
<text x="66" y="59.6">19</text>
<text x="141.5" y="58.3">4</text>
<text x="147.2" y="55.3" transform="rotate(-90 147.2 55.3)">5</text>
<text x="170.7" y="58.3">1</text>
<text x="183.4" y="55.7">5</text>
<text x="238" y="58.3">4</text>
<text x="243.7" y="55.3" transform="rotate(-90 243.7 55.3)">5</text>
<text x="317.4" y="57.9" transform="rotate(-90 317.4 57.9)">1</text>
<text x="318.7" y="58.3">2</text>
<text x="389.8" y="55.7">2</text>
<text x="389.8" y="58.3">3</text>
<text x="43.7" y="64.6">5</text>
<text x="66" y="64.6">11GL1</text>
<text x="66" y="62.1">18</text>
<text x="66" y="64.6">11</text>
<text x="147.2" y="63" transform="rotate(-90 147.2 63)">1</text>
<text x="175.1" y="62.3" transform="rotate(-90 175.1 62.3)">2</text>
<text x="177.7" y="61.7" transform="rotate(-90 177.7 61.7)">3</text>
<text x="180.2" y="61.1" transform="rotate(-90 180.2 61.1)">7</text>
<text x="243.7" y="63" transform="rotate(-90 243.7 63)">1</text>
<text x="317.4" y="65.5" transform="rotate(-90 317.4 65.5)">4</text>
<text x="318.7" y="63.4">3</text>
<text x="389.8" y="60.8">4</text>
<text x="43.7" y="67.2">2</text>
<text x="66" y="69.7">17</text>
<text x="43.7" y="74.8">3</text>
<text x="43.7" y="72.3">6</text>
<text x="66" y="77.3">10GL2</text>
<text x="66" y="74.8">15</text>
<text x="66" y="72.3">16GH2</text>
<text x="66" y="77.3">10</text>
<text x="66" y="72.3">16</text>
<text x="159.9" y="77.6" transform="rotate(-90 159.9 77.6)">2</text>
<text x="165" y="77.6" transform="rotate(-90 165 77.6)">3</text>
<text x="66" y="82.4">14</text>
<text x="158" y="78.6">1</text>
<text x="165.6" y="78.6">4</text>
<text x="66" y="87.5">12</text>
<text x="66" y="85">13GH3</text>
<text x="66" y="85">13</text>
<text x="55.7" y="94.7" transform="rotate(-90 55.7 94.7)">8</text>
<text x="66.6" y="90">9 GL3</text>
<text x="66.6" y="90">9</text>
<text x="147.2" y="93.4" transform="rotate(-90 147.2 93.4)">5</text>
<text x="243.7" y="93.4" transform="rotate(-90 243.7 93.4)">5</text>
<text x="141.5" y="96.4">4</text>
<text x="147.2" y="101.1" transform="rotate(-90 147.2 101.1)">1</text>
<text x="238" y="96.4">4</text>
<text x="243.7" y="101.1" transform="rotate(-90 243.7 101.1)">1</text>
<text x="43.7" y="130.7">4</text>
<text x="55.7" y="127.7" transform="rotate(-90 55.7 127.7)">7</text>
<text x="66" y="130.7">20</text>
<text x="43.7" y="133.2">1</text>
<text x="66" y="135.8">18</text>
<text x="66" y="133.2">19GH4</text>
<text x="66" y="133.2">19</text>
<text x="147.2" y="136.6" transform="rotate(-90 147.2 136.6)">5</text>
<text x="170.7" y="134.5">8</text>
<text x="175.1" y="132.2" transform="rotate(-90 175.1 132.2)">6</text>
<text x="183.4" y="137">5</text>
<text x="243.7" y="136.6" transform="rotate(-90 243.7 136.6)">5</text>
<text x="43.7" y="140.8">2</text>
<text x="43.7" y="138.3">5</text>
<text x="66" y="138.3">11GL4</text>
<text x="66" y="143.4">17</text>
<text x="66" y="138.3">11</text>
<text x="141.5" y="139.6">4</text>
<text x="170.7" y="139.6">1</text>
<text x="175.1" y="143.6" transform="rotate(-90 175.1 143.6)">2</text>
<text x="177.7" y="143" transform="rotate(-90 177.7 143)">3</text>
<text x="180.2" y="142.3" transform="rotate(-90 180.2 142.3)">7</text>
<text x="238" y="139.6">4</text>
<text x="43.7" y="148.5">3</text>
<text x="43.7" y="145.9">6</text>
<text x="66" y="148.5">15</text>
<text x="66" y="145.9">16</text>
<text x="147.2" y="144.2" transform="rotate(-90 147.2 144.2)">1</text>
<text x="243.7" y="144.2" transform="rotate(-90 243.7 144.2)">1</text>
<text x="66" y="151">10GL_BRK</text>
<text x="66" y="151">10</text>
<text x="66" y="161.2">12</text>
<text x="66" y="158.6">13</text>
<text x="66" y="156.1">14</text>
<text x="158" y="159.9">1</text>
<text x="159.9" y="158.8" transform="rotate(-90 159.9 158.8)">2</text>
<text x="165" y="158.8" transform="rotate(-90 165 158.8)">3</text>
<text x="165.6" y="159.9">4</text>
<text x="66.6" y="163.7">9</text>
<text x="55.7" y="168.4" transform="rotate(-90 55.7 168.4)">8</text>
<text x="141.5" y="177.7">4</text>
<text x="147.2" y="174.7" transform="rotate(-90 147.2 174.7)">5</text>
<text x="238" y="177.7">4</text>
<text x="243.7" y="174.7" transform="rotate(-90 243.7 174.7)">5</text>
<text x="147.2" y="182.3" transform="rotate(-90 147.2 182.3)">1</text>
<text x="243.7" y="182.3" transform="rotate(-90 243.7 182.3)">1</text>
</g>
<g font-size="1.3" fill="#0f0f0f">
<text x="302.7" y="50.7">LS_SRC</text>
<text x="380.9" y="53.2">MOT1</text>
<text x="115.3" y="58.3">GH1</text>
<text x="211.9" y="58.3">GH2</text>
<text x="380.9" y="58.3">MOT3</text>
<text x="382" y="55.8">PH2</text>
<text x="91.4" y="62.1">PH1</text>
<text x="382" y="60.8">PH4</text>
<text x="91.4" y="74.8">PH2</text>
<text x="149.8" y="78.6">PH1</text>
<text x="177.8" y="78.6">MOT1</text>
<text x="251.4" y="78.6">PH2</text>
<text x="91.4" y="87.5">PH3</text>
<text x="115.6" y="96.4">GL1</text>
<text x="185.4" y="98.9">LS_SRC</text>
<text x="212.2" y="96.4">GL2</text>
<text x="281.9" y="98.9">LS_SRC</text>
<text x="152.4" y="104">LS_SRC</text>
<text x="248.9" y="104">LS_SRC</text>
<text x="358.5" y="104">GL_BRK</text>
<text x="391.1" y="111.6">LS_SRC</text>
<text x="91.4" y="135.8">PH4</text>
<text x="115.3" y="139.6">GH3</text>
<text x="211.9" y="139.6">GH4</text>
<text x="149.8" y="159.9">PH3</text>
<text x="177.8" y="159.9">MOT3</text>
<text x="251.4" y="159.9">PH4</text>
<text x="115.6" y="177.7">GL3</text>
<text x="212.2" y="177.7">GL4</text>
<text x="152.4" y="185.3">LS_SRC</text>
<text x="185.4" y="180.2">LS_SRC</text>
<text x="248.9" y="185.3">LS_SRC</text>
<text x="281.9" y="180.2">LS_SRC</text>
</g>
<g font-size="1.3" fill="#0050c8">
<text x="34.1" y="58.2">PWM_L1</text>
<text x="33.8" y="60.7">PWM_H1</text>
<text x="34.1" y="65.8">PWM_L2</text>
<text x="33.8" y="68.4">PWM_H2</text>
<text x="33.8" y="76">PWM_H3</text>
<text x="34.1" y="73.4">PWM_L3</text>
<text x="34.1" y="131.9">PWM_L4</text>
<text x="33.8" y="134.4">PWM_H4</text>
<text x="32.6" y="139.5">BRK_PWM</text>
</g>
<g font-size="1.3" fill="#008c8c">
<text x="191.9" y="56.9">ISENSE_A</text>
<text x="341.8" y="59.5">IBUS_SENSE</text>
<text x="191.9" y="138.2">ISENSE_B</text>
</g>
<g font-size="1.3" fill="#0000c2">
<text x="370.8" y="66.5">1: A+ (U)</text>
<text x="370.8" y="68.6">3: B+ (W)</text>
<text x="383.2" y="66.5">2: A- (V)</text>
<text x="383.5" y="68.6">4: B-</text>
<text x="304.8" y="72.6">Kelvin: route RS3 sense pair separately;</text>
<text x="304.8" y="74.6">sense return lands on RS3 GND pad.</text>
<text x="304.8" y="76.7">OPAMP3 PGA -&gt; COMP1 -&gt; TIM1_BKIN</text>
<text x="304.8" y="78.7">(shoot-through / leg short / bus OC).</text>
<text x="368.3" y="118.6">DNP: fit only if regen</text>
<text x="304.8" y="120.6">Place RT1 on FET copper.</text>
<text x="368.3" y="120.6">energy needs dumping.</text>
<text x="17.8" y="180.5">U3 = HB1+HB2+HB3 (BLDC U/V/W on one driver).</text>
<text x="17.8" y="182.6">U4 = HB4 (+ optional brake chopper on ch. B).</text>
<text x="17.8" y="184.6">BLDC build: U4, Q7, Q8 + HB4 parts DNP.</text>
<text x="17.8" y="186.7">DRV8300D TSSOP: fixed 200 ns dead time + lockout.</text>
</g>
<g font-size="1.3" fill="#939391">
<text x="400" y="89.9">J9</text>
<text x="400" y="97.5">BRAKE_RES</text>
<text x="371.4" y="102.9">R43</text>
<text x="371.4" y="107.3">10R</text>
<text x="388.6" y="103.2">Q9</text>
<text x="388.6" y="105.1">CSD19534Q5A</text>
</g>
<g font-size="1.3" fill="#a5a4a2">
<text x="397.4" y="91.3">1</text>
<text x="397.4" y="93.8">2</text>
<text x="385.9" y="101.1" transform="rotate(-90 385.9 101.1)">5</text>
<text x="380.3" y="104">4</text>
<text x="385.9" y="108.7" transform="rotate(-90 385.9 108.7)">1</text>
</g>
<text font-size="1.3" fill="#3c8c00" x="344.3" y="106.5">NTC</text>
<g font-size="1" fill="#006464">
<text x="176" y="59.6" transform="rotate(-90 176 59.6)">GND</text>
<text x="176" y="54.5" transform="rotate(-90 176 54.5)">V+</text>
<text x="176" y="135.8" transform="rotate(-90 176 135.8)">V+</text>
<text x="176" y="140.8" transform="rotate(-90 176 140.8)">GND</text>
</g>
<g font-size=".5" fill="#006464">
<text x="178.2" y="58.2" transform="rotate(-90 178.2 58.2)">REF2</text>
<text x="180.7" y="57" transform="rotate(-90 180.7 57)">REF1</text>
<text x="178.2" y="139.5" transform="rotate(-90 178.2 139.5)">REF2</text>
<text x="180.7" y="138.3" transform="rotate(-90 180.7 138.3)">REF1</text>
</g>
</svg>
